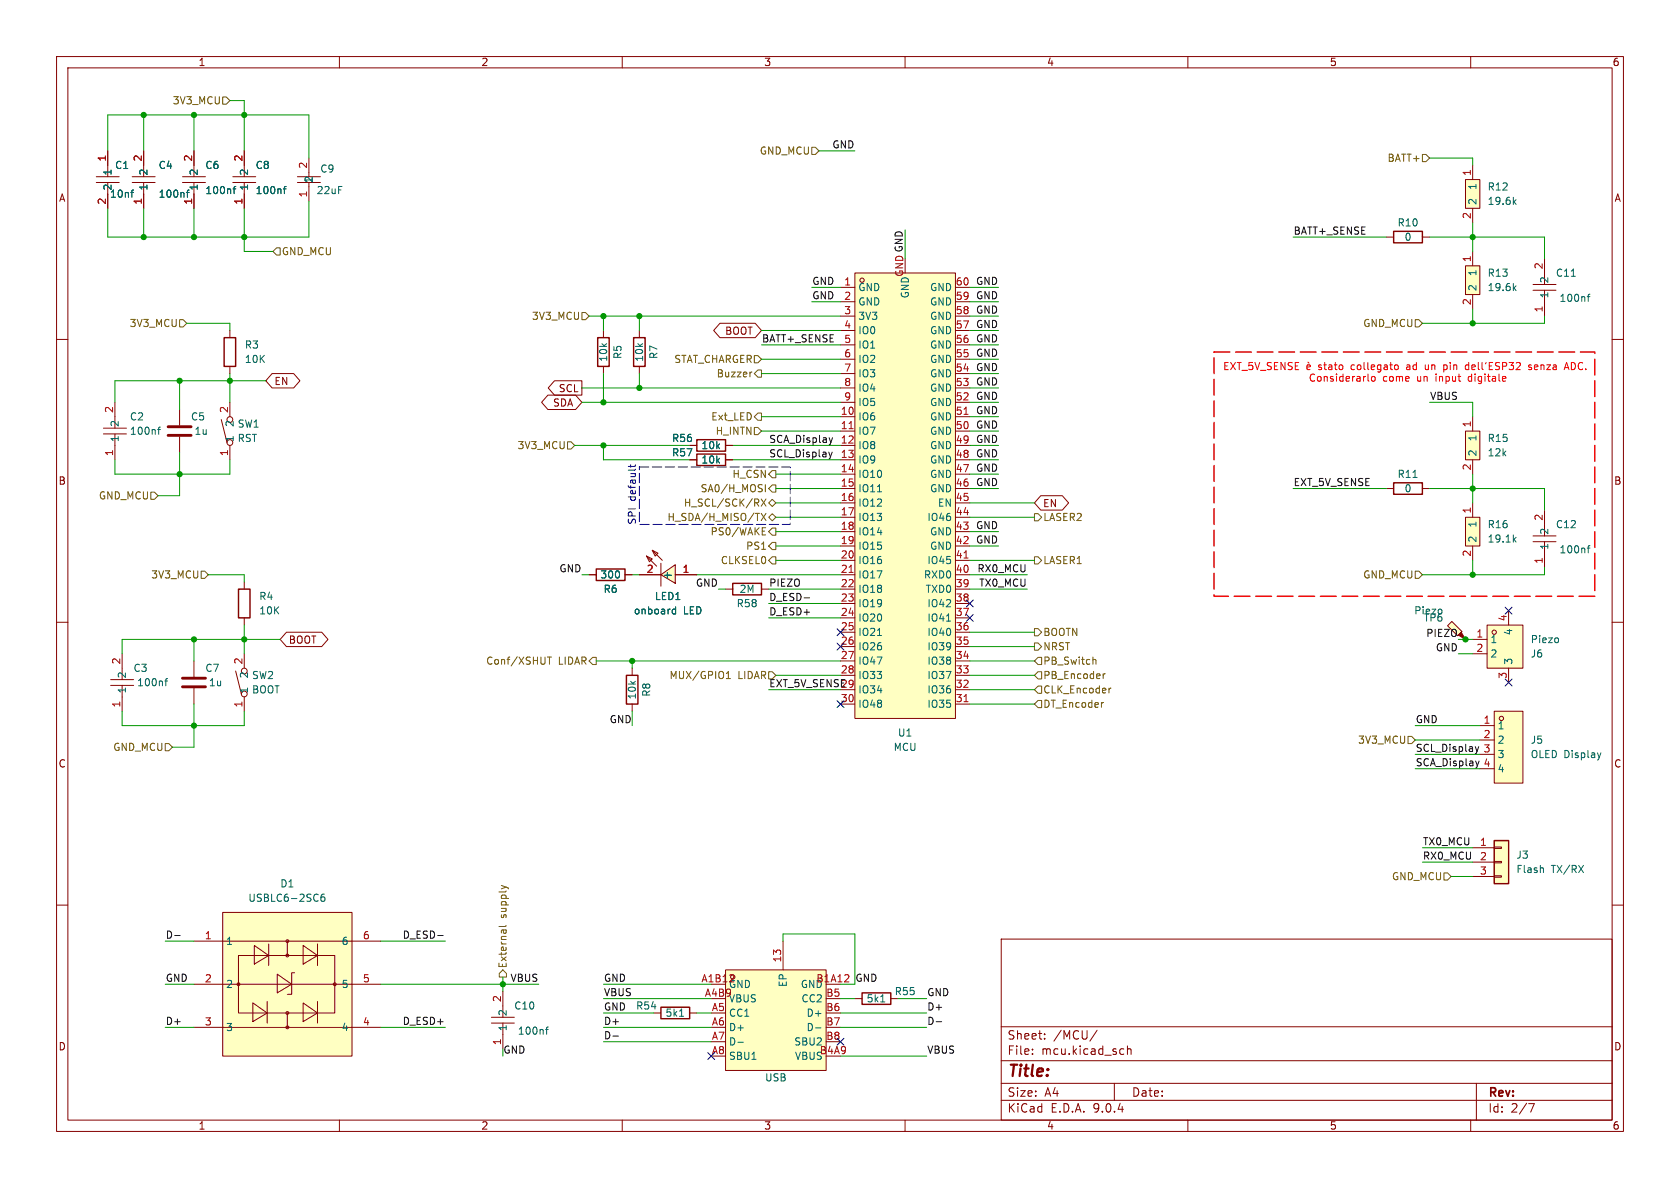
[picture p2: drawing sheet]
<svg xmlns="http://www.w3.org/2000/svg" width="297mm" height="210mm" viewBox="0 0 297 210" stroke-linecap="round" stroke-linejoin="round" font-family="sans-serif">
<g fill="none" stroke="#840000" stroke-width=".18">
<path d="M10 10h277v190h-277zM12 12h273v186h-273zM60 10v2M110 10v2M160 10v2M210 10v2M260 10v2M32.3 32.3h4M32.3 31.2h4M34.3 26.7v4.5M34.3 32.3v4.5M271 51.3h4.1"/>
<path d="M271 50.3h4.1M273 45.7v4.6M273 51.3v4.6M10 60h2M285 60h2M10 110h2M285 110h2M10 160h2M177 166h108v32h-108zM285 160h2M60 198v2M110 198v2"/>
<path d="M160 198v2M177 194.5h108M177 191.5h108M177 187.5h108M177 181.5h108M182.5 186.3v.1M182.5 185.5v.1M184.7 183.6v.1M184.7 182.8v.1M194 182.1l-1.3 2M197 191.5v3M198.2 185.4l.5 .1"/>
<path d="M198.7 186.3l-.5 .1M199.3 185.5l.2-.1 .4 .1 .1 .9M199.3 184.9v1.5M210 198v2M260 198v2M261 191.5v6.5M270.2 195.1h1l-.6 1.5"/>
</g>
<path d="M41.2 33.4h.5M41.7 33l-.3 .1v1.1M277.8 48.8h.7M280.6 52.4h.5M281.1 52l-.3 .2v1.1" fill="none" stroke="#006464" stroke-width=".18"/>
<path d="M255.9 110.6l.8-.7 1.7 1.7-.7 .8z" fill="#ffffc2"/>
<path d="M258.3 111.8l.8 1.2-1.3-.7z" fill="#840000" stroke="#840000" stroke-width=".18"/>
<path d="M104.1 101.6h1.3M110.5 101.6h1.3M111.8 118.1v1.3M255.9 110.6l.8-.7 1.7 1.7-.7 .8zM259.1 113h.1M111.8 124.5v1.2" fill="none" stroke="#840000" stroke-width=".18"/>
<path d="M254.9 107.8v.5" fill="none" stroke="#006464" stroke-width=".18"/>
<path d="M105.4 100.6h5.1v2h-5.1zM110.7 119.4h2.1v5.1h-2.1z" fill="none" stroke="#840000" stroke-width=".25"/>
<path d="M259.1 91.4h2.5v5.1h-2.5z" fill="#ffffc2"/>
<path d="M259.1 91.4h2.5v5.1h-2.5zM260.3 88.9v2.5M260.3 96.5v2.6" fill="none" stroke="#840000" stroke-width=".18"/>
<path d="M267.7 95.3l.3 .5M268 95l-.5 .5" fill="none" stroke="#006464" stroke-width=".18"/>
<path d="M259.1 76.2h2.5v5.1h-2.5z" fill="#ffffc2"/>
<g fill="none" stroke="#840000" stroke-width=".18">
<path d="M17 31.2h4.1M17 32.3h4.1M19 26.7v4.5M19 32.3v4.5M31.7 72.4v2.8M31.7 77.2v2.8M39.1 74.2l1 4M40.6 71.1v2.6M40.6 78.7v2.6M259.1 76.2h2.5v5.1h-2.5zM260.3 73.7v2.5M245.1 86.4h1.3"/>
<path d="M251.5 86.4h1.2M260.3 81.3v2.5M271 95.8h4.1M271 94.7h4.1M273 90.2v4.5M273 95.8v4.5"/>
<circle cx="40.6" cy="74.2" r=".51"/>
<circle cx="40.6" cy="78.2" r=".51"/>
</g>
<path d="M246.4 85.3h5.1v2.1h-5.1z" fill="none" stroke="#840000" stroke-width=".25"/>
<path d="M23.1 34h.5M23.6 33.6l-.2 .1M249.8 84.4h.7M280.6 96.9h.5M281.1 96.5l-.3 .1v1.1" fill="none" stroke="#006464" stroke-width=".18"/>
<path d="M29.7 75.4h4.1M29.7 77h4.1" fill="none" stroke="#840000" stroke-width=".51"/>
<path d="M259.1 31.8h2.5v5h-2.5z" fill="#ffffc2"/>
<g fill="none" stroke="#840000" stroke-width=".18">
<path d="M259.1 31.8h2.5v5h-2.5zM260.3 29.2v2.6M260.3 36.8v2.6M41.7 118.6l1 4.1M43.2 115.6v2.5M43.2 123.2v2.5"/>
<circle cx="43.2" cy="118.6" r=".51"/>
<circle cx="43.2" cy="122.7" r=".51"/>
</g>
<path d="M267.7 35.7l.3 .4M268 35.3l-.5 .5" fill="none" stroke="#006464" stroke-width=".18"/>
<path d="M264.2 148.6h2.5v7.6h-2.5z" fill="#ffffc2"/>
<path d="M264.2 148.6h2.5v7.6h-2.5z" fill="none" stroke="#840000" stroke-width=".25"/>
<path d="M21.6 115.6v4.5M19.6 121.2h4M19.6 120.1h4M21.6 121.2v4.5M260.3 149.9h3.9M260.3 152.4h3.9M260.3 154.9h3.9M264.2 149.7h1.2v.3h-1.2zM264.2 152.3h1.2v.2h-1.2zM264.2 154.8h1.2v.3h-1.2z" fill="none" stroke="#840000" stroke-width=".18"/>
<path d="M29.6 120l-.3 .1v1.1M29.1 120.4h.5M272.8 153.5l.1 .7" fill="none" stroke="#006464" stroke-width=".18"/>
<path d="M259.1 47h2.5v5.1h-2.5z" fill="#ffffc2"/>
<path d="M259.1 47h2.5v5.1h-2.5zM260.3 44.5v2.5M260.3 52.1v2.5" fill="none" stroke="#840000" stroke-width=".18"/>
<path d="M267.7 50.9l.3 .5M268 50.5l-.5 .5" fill="none" stroke="#006464" stroke-width=".18"/>
<path d="M264.2 125.7h5v12.7h-5z" fill="#ffffc2"/>
<g fill="none" stroke="#840000" stroke-width=".18">
<path d="M23.4 32.3h4M23.4 31.2h4M25.4 26.7v4.5M25.4 32.3v4.5M106.7 58.4v1.3M106.7 64.8v1.2M261.6 128.3h2.6M261.6 130.8h2.6M261.6 133.4h2.6M261.6 135.9h2.6M264.2 125.7h5v12.7h-5zM86.9 179.8h4"/>
<path d="M88.9 175.3v4.5M86.9 180.9h4M88.9 180.9v4.5"/>
<circle cx="265.4" cy="127" r=".38"/>
</g>
<path d="M32.9 34h.5M33.3 33.6l-.2 .2v1.1M283 133.1l-.3 .8M96.4 182h.5M96.9 181.6l-.3 .1v1.1" fill="none" stroke="#006464" stroke-width=".18"/>
<path d="M105.7 59.7h2v5.1h-2z" fill="none" stroke="#840000" stroke-width=".25"/>
<g fill="#ffffc2">
<path d="M114.3 98.3l1 .5-.5 .5z"/>
<path d="M115.3 97.3l1 .5-.5 .5z"/>
<path d="M116.8 101.6l2.6-1.8v3.3z"/>
</g>
<g fill="none" stroke="#840000" stroke-width=".18">
<path d="M41.1 32.3h4.1M41.1 31.2h4.1M43.2 26.7v4.5M43.2 32.3v4.5M114.3 98.3l1 .5-.5 .5zM114.3 98.3l1.8 1.8M115.3 97.3l1 .5-.5 .5zM115.3 97.3l1.8 1.8M116.8 99.6v4M113 101.6h3.8M116.8 101.6l2.6-1.8v3.3zM119.4 101.6h3.8"/>
<path d="M128.3 104.1h1.2M134.6 104.1h1.3"/>
</g>
<path d="M50.1 33.4h.5M50.6 33l-.3 .1v1.1M117.8 101.7h.9M119 108.5h.4M119 107.7h.4M119.4 107.3v1.2" fill="none" stroke="#006464" stroke-width=".18"/>
<path d="M129.5 103.1h5.1v2.1h-5.1z" fill="none" stroke="#840000" stroke-width=".25"/>
<g fill="#ffffc2">
<path d="M39.4 161.3h22.8v25.4h-22.8z"/>
<path d="M42.2 168.9h17v10.2h-17z"/>
<path d="M44.7 177.3l2.5 1.8-2.5 1.5z"/>
<path d="M45 167.1l2.5 1.8-2.5 1.5z"/>
<path d="M49 172.2l2.6 1.8-2.6 1.5z"/>
<path d="M53.6 167.1l2.5 1.8-2.5 1.5z"/>
<path d="M53.6 177.3l2.5 1.8-2.5 1.5z"/>
</g>
<g fill="none" stroke="#840000" stroke-width=".18">
<path d="M52.6 32.3h4M52.6 31.2h4M54.6 27.9v3.3M54.6 32.3v3.3M245.1 41.9h1.3M251.5 41.9h1.2M121.9 78.7h1.3M128.3 78.7h1.2M34.3 116.8v2.8M34.3 121.7v2.8M34.3 166.4h33M34.3 174h33"/>
<path d="M39.4 161.3h22.8v25.4h-22.8zM42.2 168.9h17v10.2h-17zM44.7 177.3l2.5 1.8-2.5 1.5zM45 167.1l2.5 1.8-2.5 1.5zM47.2 177v3.9M47.5 166.9v3.8M49 172.2l2.6 1.8-2.6 1.5zM50.8 166.4v2.5M50.8 179.1v2.5M52.1 172h-.5v3.8h-.8M53.6 167.1l2.5 1.8-2.5 1.5zM53.6 177.3l2.5 1.8-2.5 1.5z"/>
<path d="M56.1 166.9v3.8M56.1 177v3.9M115.6 179.1h1.2M121.9 179.1h1.3M151.1 176.5h1.3M157.5 176.5h1.2M34.3 181.6h33"/>
<circle cx="42.2" cy="174" r=".25"/>
<circle cx="50.8" cy="168.9" r=".25"/>
<circle cx="50.8" cy="179.1" r=".25"/>
<circle cx="50.8" cy="166.4" r=".25"/>
<circle cx="59.2" cy="174" r=".25"/>
<circle cx="50.8" cy="181.6" r=".25"/>
</g>
<path d="M57.3 158.1h-.3a.86 .86 0 0 0 0 1.2l.4-.1 .1-.4-.3-.3h-.2l-.3 .3M120.1 179.6h.8M155.7 177.1h.7" fill="none" stroke="#006464" stroke-width=".18"/>
<path d="M32.3 119.9h4M32.3 121.4h4" fill="none" stroke="#840000" stroke-width=".51"/>
<path d="M246.4 40.9h5.1v2h-5.1zM123.2 77.7h5.1v2.1h-5.1zM116.8 178.1h5.1v2h-5.1zM152.4 175.5h5.1v2h-5.1z" fill="none" stroke="#840000" stroke-width=".25"/>
<path d="M128.3 171.5h17.7v17.7h-17.7z" fill="#ffffc2"/>
<g fill="none" stroke="#840000" stroke-width=".18">
<path d="M40.6 58.4v1.3M18.3 76.7h4.1M18.3 75.7h4.1M20.3 71.1v4.6M20.3 76.7v4.6M40.6 64.8v1.2M121.9 81.3h1.3M128.3 81.3h1.2M43.2 102.9v1.2M43.2 109.2v1.3M128.3 171.5h17.7v17.7h-17.7zM138.4 166.4v5.1"/>
<circle cx="129.5" cy="172.7" r=".38"/>
</g>
<path d="M129.7 172.4v.4M149.3 173.6h.8M150 172.4v.4" fill="none" stroke="#a90000" stroke-width=".18"/>
<path d="M27.9 75.9h.5M28.4 75.5l-.3 .2v1.1M130.5 184.2h.9M144.2 181.7h.9" fill="none" stroke="#006464" stroke-width=".18"/>
<path d="M39.6 59.7h2.1v5.1h-2.1zM123.2 80.3h5.1v2h-5.1zM42.2 104.1h2v5.1h-2z" fill="none" stroke="#840000" stroke-width=".25"/>
<path d="M151.1 48.3h17.8v78.7h-17.8z" fill="#ffffc2"/>
<g fill="none" stroke="#840000" stroke-width=".18">
<path d="M113 58.4v1.3M148.6 50.8h2.5M148.6 53.3h2.5M148.6 55.9h2.5M148.6 58.4h2.5M151.1 48.3h17.8v78.7h-17.8zM168.9 50.8h2.5M168.9 53.3h2.5M168.9 55.9h2.5M168.9 58.4h2.5M113 64.8v1.2M148.6 61h2.5"/>
<path d="M148.6 63.5h2.5M148.6 66h2.5M148.6 68.6h2.5M148.6 71.1h2.5M148.6 73.7h2.5M148.6 76.2h2.5M148.6 78.7h2.5M168.9 61h2.5M168.9 63.5h2.5M168.9 66h2.5M168.9 68.6h2.5M168.9 71.1h2.5"/>
<path d="M168.9 73.7h2.5M168.9 76.2h2.5M168.9 78.7h2.5M148.6 81.3h2.5M148.6 83.8h2.5M148.6 86.4h2.5M148.6 88.9h2.5M148.6 91.4h2.5M148.6 94h2.5M148.6 96.5h2.5M148.6 99.1h2.5M168.9 81.3h2.5"/>
<path d="M168.9 83.8h2.5M168.9 86.4h2.5M168.9 88.9h2.5M168.9 91.4h2.5M168.9 94h2.5M168.9 96.5h2.5M168.9 99.1h2.5M148.6 101.6h2.5M148.6 104.1h2.5M148.6 106.7h2.5M148.6 109.2h2.5M148.6 111.8h2.5"/>
<path d="M148.6 114.3h2.5M148.6 116.8h2.5M148.6 119.4h2.5M168.9 101.6h2.5M168.9 104.1h2.5M168.9 106.7h2.5M168.9 109.2h2.5M168.9 111.8h2.5M168.9 114.3h2.5M168.9 116.8h2.5M168.9 119.4h2.5M148.6 121.9h2.5"/>
<path d="M148.6 124.5h2.5M168.9 121.9h2.5M168.9 124.5h2.5"/>
<circle cx="152.4" cy="49.5" r=".38"/>
</g>
<path d="M150.1 75.8h.7M170.4 73.2h.7M170.4 98.6h.7M150.1 101.2h.7M170.4 124h.7" fill="none" stroke="#a90000" stroke-width=".18"/>
<path d="M155.1 86.9h.8M155.1 112.3h.8M167.3 109.8h.8" fill="none" stroke="#006464" stroke-width=".18"/>
<path d="M112 59.7h2v5.1h-2z" fill="none" stroke="#840000" stroke-width=".25"/>
<path d="M262.9 110.5h6.3v7.6h-6.3z" fill="#ffffc2"/>
<g fill="none" stroke="#840000" stroke-width=".18">
<path d="M19 26.7v2.5M19 34.3v2.5M25.4 26.7v2.5M25.4 34.3v2.5M34.3 26.7v2.5M34.3 34.3v2.5M43.2 26.7v2.5M43.2 34.3v2.5M127.3 57.1h6.2l1.1 1.3-1.1 1.3h-6.2l-1.1-1.3zM48.1 66h3.8l1.1 1.3-1.1 1.3h-3.8l-1.1-1.3zM96.9 69.8h4.9l1.1 1.3-1.1 1.3h-4.9l-1.2-1.3zM98 67.3h4.9v2.6h-4.9l-1.1-1.3z"/>
<path d="M121.9 78.7h1.3M128.3 78.7h1.2M121.9 81.3h1.3M128.3 81.3h1.2M184 87.6h3.8l1.1 1.3-1.1 1.3h-3.8l-1.1-1.3zM50.6 111.8h6.3l1.1 1.2-1.1 1.3h-6.3l-1.1-1.3zM104.1 101.6h1.3M110.5 101.6h1.3M113 101.6h3.8M119.4 101.6h3.8M260.3 113h2.6M260.3 115.6h2.6"/>
<path d="M262.9 110.5h6.3v7.6h-6.3zM266.7 108v2.5M266.7 118.1v2.6"/>
<circle cx="264.2" cy="111.8" r=".38"/>
</g>
<g fill="none" stroke="#006464" stroke-width=".18">
<path d="M23.1 34h.5M23.6 33.6l-.2 .1M32.9 34h.5M33.3 33.6l-.2 .2v1.1M41.2 33.4h.5M41.7 33l-.3 .1v1.1M50.1 33.4h.5M50.6 33l-.3 .1v1.1M117.8 101.7h.9M119 108.5h.4M119 107.7h.4M119.4 107.3v1.2"/>
<path d="M275.5 112.9v.6"/>
</g>
<g fill="none" stroke="#725600" stroke-width=".18">
<path d="M39.4 17.1h.6l.6 .7-.6 .6h-.6zM143.5 26h.6l.7 .7-.7 .6h-.6zM251.5 27.3h.6l.6 .6-.6 .7h-.6zM31.7 56.5h.7l.6 .7-.6 .6h-.7zM48.9 43.8h.6v1.3h-.6l-.6-.6zM102.9 55.2h.6l.6 .7-.6 .6h-.6zM250.2 56.5h.6l.7 .7-.7 .6h-.6zM100.3 78.1h.7l.6 .6-.6 .7h-.7zM132.9 65.8h-.2M133.3 75.6h.7l.6 .6-.6 .6h-.7zM133.3 62.9h.7l.6 .6-.6 .6h-.7zM134 73h.6v1.3h-.6l-.7-.6z"/>
<path d="M134 65.4h.6v1.3h-.6l-.7-.7zM26.7 87h.6l.6 .6-.6 .7h-.6zM134.6 88.2l.8 1.3M134.6 90.7l.8 1.3M134.8 93.9h.4M134.8 94.6h.6M134.8 93.3h.6M135.3 85.7v1.2M135.4 88.2l-.8 1.3M135.4 90.7l-.8 1.3M135.9 91.4l.6-.6 .7 .6-.7 .7zM136.5 88.3l.7 .6-.7 .6-.6-.6z"/>
<path d="M136.5 83.2h.7v1.3h-.7l-.6-.7zM136.5 85.7h.7v1.3h-.7l-.6-.6zM136.5 93.3h.7v1.3h-.7l-.6-.6zM136.5 98.4h.7v1.3h-.7l-.6-.6zM136.5 95.9h.7v1.3h-.7l-.6-.7zM182.9 98.4h.6l.6 .7-.6 .6h-.6zM182.9 90.8h.6l.6 .6-.6 .7h-.6zM35.6 101h.6l.6 .6-.6 .6h-.6zM96.8 116.1h.7M97.1 116.1v1.3M104.8 116.2h.6v1.3h-.6l-.7-.7zM128.4 120h.7"/>
<path d="M128.4 119.1l.4-.4v1.3M135.9 118.7h.6l.7 .7-.7 .6h-.6zM182.9 113.7h.6l.6 .6-.6 .6h-.6zM182.9 111.1h.6l.6 .7-.6 .6h-.6zM183.5 116.2h.6v1.3h-.6l-.6-.7zM183.5 118.7h.6v1.3h-.6l-.6-.6zM193.4 116.6l.4 .2v.6M195 119.1v.9M195.4 119.1l-.4 .3M250.2 101h.6l.7 .6-.7 .6h-.6zM29.2 131.4h.6l.7 .7-.7 .6h-.6zM183.5 123.8h.6v1.3h-.6l-.6-.6z"/>
<path d="M183.5 121.3h.6v1.3h-.6l-.6-.7zM195.1 124.2l-.3 .1M196.1 121.7v.8M196.4 121.7l-.3 .2M248.9 130.2h.7l.6 .6-.6 .6h-.7zM88.6 156.5l.9 .3M255.3 154.3h.6l.6 .6-.6 .7h-.6zM88.9 171.5l.6 .6v.6h-1.2v-.6zM89.5 163.6l-.2 .2h-1.1"/>
</g>
<g fill="none" stroke="#0f0f0f" stroke-width=".18">
<path d="M146.5 79.9l.3 .9M147.1 79.9l-.3 .9M147.2 77.4l-.3 .8M146.8 80.8l-.1 .3M142.2 105.7h.9M260.8 132l.3 .8M261.1 132.8l-.1 .3M261.4 132l-.3 .8M261.5 134.5l-.3 .9M30.9 165.4h1M77.4 165.4h.9M108.4 183.2h.9"/>
<path d="M165.5 180.6h1"/>
</g>
<g fill="none" stroke="#009600" stroke-width=".18">
<path d="M40.6 17.8h2.6v8.9M19 26.7v-6.4h35.6v7.6M25.4 20.3v6.4M25.4 36.8v5.1M34.3 20.3v6.4M34.3 36.8v5.1M43.2 36.8v7.7h5.1M54.6 35.6v6.3h-35.6v-5.1M144.8 26.7h6.3M252.7 27.9h7.6v1.3M260.3 39.4v5.1M33 57.2h7.6v1.2"/>
<path d="M104.1 55.9h44.5M106.7 55.9v2.5M113 55.9v2.5M134.6 58.4h14M143.5 53.3h5.1M143.5 50.8h5.1M160 40.6v5.1M171.4 55.9h5.1M171.4 58.4h5.1M171.4 53.3h5.1M171.4 50.8h5.1M228.6 41.9h16.5"/>
<path d="M252.7 41.9h20.3v3.8M260.3 54.6v2.6M273 55.9v1.3h-21.5M31.7 67.3v5.1M40.6 66v5.1M47 67.3h-26.7v3.8M101.6 78.7h20.3M102.9 71.1h45.7M102.9 68.6h45.7M106.7 78.7v2.6h15.2M106.7 66v5.1M113 66v2.6"/>
<path d="M129.5 78.7h19.1M134.6 76.2h14M134.6 66h14M134.6 73.7h14M134.6 61h14M134.6 63.5h14M171.4 78.7h5.1M171.4 76.2h5.1M171.4 71.1h5.1M171.4 68.6h5.1M171.4 66h5.1M171.4 73.7h5.1"/>
<path d="M171.4 61h5.1M171.4 63.5h5.1M252.7 71.1h7.6v2.6M20.3 81.3v2.5h20.3v-2.5M31.7 80v7.6h-3.8M129.5 81.3h19.1M137.2 86.4h11.4M137.2 88.9h11.4M137.2 91.4h11.4M137.2 83.8h11.4M137.2 96.5h11.4M137.2 94h11.4"/>
<path d="M137.2 99.1h11.4M171.4 81.3h5.1M171.4 86.4h5.1M171.4 88.9h11.5M171.4 91.4h11.5M171.4 83.8h5.1M171.4 96.5h5.1M171.4 94h5.1M171.4 99.1h11.5M228.6 86.4h16.5M252.7 86.4h20.3v3.8M260.3 83.8v5.1"/>
<path d="M260.3 99.1v2.5M34.3 113v3.8M36.8 101.6h6.4v1.3M43.2 110.5v5.1M49.5 113h-27.9v2.6M102.9 101.6h1.2M105.4 116.8h43.2M111.8 101.6h1.2M111.8 116.8v1.3M123.2 101.6h25.4M127 104.1h1.3M135.9 104.1h12.7"/>
<path d="M135.9 106.7h12.7M135.9 109.2h12.7M137.2 119.4h11.4M171.4 104.1h10.2M171.4 119.4h11.5M171.4 114.3h11.5M171.4 111.8h11.5M171.4 116.8h11.5M171.4 101.6h10.2M257.8 115.6h2.5M257.8 113h2.5M273 100.3v1.3h-21.5"/>
<path d="M21.6 125.7v2.6h21.6v-2.6M34.3 124.5v7.6h-3.8M111.8 125.7v2.6M135.9 121.9h12.7M171.4 121.9h11.5M171.4 124.5h11.5M250.2 128.3h11.4M250.2 130.8h11.4M250.2 133.4h11.4M250.2 135.9h11.4M251.5 149.9h8.8M251.5 152.4h8.8"/>
<path d="M256.5 154.9h3.8M29.2 174h5.1M29.2 166.4h5.1M67.3 174h27.9M67.3 166.4h11.4M88.9 172.7v2.6M106.7 174h19M106.7 179.1h8.9M106.7 176.5h19M123.2 179.1h2.5M138.4 166.4v-1.3h12.7v8.9h-2.5M148.6 179.1h15.2"/>
<path d="M148.6 176.5h2.5M158.7 176.5h5.1M29.2 181.6h5.1M67.3 181.6h11.4M106.7 181.6h19M106.7 184.2h19M148.6 181.6h15.2M148.6 186.7h15.2"/>
</g>
<g fill="none" stroke="#000084" stroke-width=".18">
<path d="M148 111.2l1.2 1.2M148 113.7l1.2 1.2M149.2 111.2l-1.2 1.2M149.2 113.7l-1.2 1.2M170.8 108.6l1.3 1.2M170.8 106.1l1.3 1.2M172.1 108.6l-1.3 1.2M172.1 106.1l-1.3 1.2M266.1 107.3l1.2 1.3M267.3 107.3l-1.2 1.3M148 123.9l1.2 1.2M149.2 123.9l-1.2 1.2"/>
<path d="M266.1 120l1.2 1.3M267.3 120l-1.2 1.3M125.1 186.1l1.2 1.2M126.3 186.1l-1.2 1.2M148 183.5l1.2 1.3M149.2 183.5l-1.2 1.3"/>
</g>
<path d="M113 82.6h26.7v10.1h-26.7z" fill="none" stroke="#0007ff" stroke-width=".18" stroke-dasharray="1.7 .6"/>
<path d="M214.6 62.2h67.3v43.2h-67.3z" fill="none" stroke="#f00" stroke-width=".25" stroke-dasharray="2.8 1"/>
<g fill="none" stroke="#f00" stroke-width=".18">
<path d="M216.5 64.7h.5M217.1 64.1h-.6v1.2h.6M217.6 64.1l.8 1.2M218.4 64.1l-.8 1.2M218.7 64.1h.7M219.1 64.1v1.2M219.6 65.5h.9M221.4 64.1h-.6v.6l.2-.1h.4l.1 .2-.1 .4-.1 .1-.5-.1M221.9 64.1l.4 1.2 .4-1.2M222.8 65.5h1M224.8 64.1h-.5l-.2 .1v.4l.5 .2 .2 .3-.3 .2h-.5M225.3 64.7h.4"/>
<path d="M225.9 64.1h-.6v1.2h.6M227.2 64.1v1.2l-.7-1.2v1.2M228.4 64.1h-.4l-.2 .1v.4l.5 .2 .1 .3-.2 .2h-.5M229 64.7h.4M229.6 64.1h-.6v1.2h.6M231 64.9l.7-.1-.1-.2-.4-.1-.2 .2 .1 .6h.5M231.2 64l.2 .2M241.8 67.2l.2 .2M242.6 66.6l-.2 .5 .3 .3 .3-.1 .1-.2-.1-.5M246.7 64.6l.3-.1 .2 .2-.1 .5-.1 .1h-.3M252 64.5v.7l.2 .1M255.2 65.3h.4"/>
<path d="M255.2 64.5v1.3M255.6 64.5l-.4 .1M259.7 64.6l-.4-.1-.3 .2 .2 .6h.5M266.2 66.6v.2l-.6 .2M270.7 64.6l-.3-.1-.2 .2 .1 .2 .4 .1v.3h-.5M276.5 65.3l.4-1.2 .5 1.2M276.6 65h.7"/>
</g>
<path d="M111.5 82.1v.5M112.3 82.1l-.1 .4h-1.1" fill="none" stroke="#0000c2" stroke-width=".18"/>
<g fill="#009600" stroke="#009600" stroke-width=".18">
<circle cx="260.3" cy="41.9" r=".46"/>
<circle cx="260.3" cy="57.2" r=".46"/>
<circle cx="111.8" cy="116.8" r=".46"/>
<circle cx="106.7" cy="78.7" r=".46"/>
<circle cx="260.3" cy="86.4" r=".46"/>
<circle cx="260.3" cy="101.6" r=".46"/>
<circle cx="259.1" cy="113" r=".46"/>
<circle cx="113" cy="68.6" r=".46"/>
<circle cx="106.7" cy="71.1" r=".46"/>
<circle cx="113" cy="55.9" r=".46"/>
<circle cx="106.7" cy="55.9" r=".46"/>
<circle cx="34.3" cy="41.9" r=".46"/>
<circle cx="25.4" cy="20.3" r=".46"/>
<circle cx="25.4" cy="41.9" r=".46"/>
<circle cx="43.2" cy="41.9" r=".46"/>
<circle cx="34.3" cy="20.3" r=".46"/>
<circle cx="43.2" cy="20.3" r=".46"/>
<circle cx="34.3" cy="128.3" r=".46"/>
<circle cx="88.9" cy="174" r=".46"/>
<circle cx="34.3" cy="113" r=".46"/>
<circle cx="31.7" cy="67.3" r=".46"/>
<circle cx="40.6" cy="67.3" r=".46"/>
<circle cx="43.2" cy="113" r=".46"/>
<circle cx="31.7" cy="83.8" r=".46"/>
</g>
<text font-size="2.8" fill="#840000" x="178" y="190.9">Title:</text>
<g font-size="2.1" fill="#840000">
<text x="178" y="184">Sheet:</text>
<text x="186.2" y="184">/MCU/</text>
<text x="178" y="186.7">File:</text>
<text x="184.1" y="186.7">mcu.kicad_sch</text>
<text x="178" y="196.9">KiCad</text>
<text x="178" y="194.1">Size:</text>
<text x="184.7" y="194.1">A4</text>
<text x="185.7" y="196.9">E.D.A.</text>
<text x="193.3" y="196.9">9.0.4</text>
<text x="200" y="194.1">Date:</text>
<text x="263" y="194.3">Rev:</text>
<text x="263" y="196.9">Id:</text>
<text x="267.1" y="196.9">2/7</text>
</g>
<g font-size="1.8" fill="#840000">
<text x="35" y="11.9">1</text>
<text x="85" y="11.9">2</text>
<text x="135" y="11.9">3</text>
<text x="185" y="11.9">4</text>
<text x="235" y="11.9">5</text>
<text x="285" y="11.9">6</text>
<text x="10.3" y="35.9">A</text>
<text x="285.3" y="35.9">A</text>
<text x="128.1" y="59.4">BOOT</text>
<text x="48.4" y="68.3">EN</text>
<text x="98.7" y="69.5">SCL</text>
<text x="97.7" y="72.1">SDA</text>
<text x="10.3" y="85.9">B</text>
<text x="184.3" y="89.9">EN</text>
<text x="285.3" y="85.9">B</text>
<text x="51" y="114">BOOT</text>
<text x="10.3" y="135.9">C</text>
<text x="285.3" y="135.9">C</text>
<text x="10.3" y="185.9">D</text>
<text x="285.3" y="185.9">D</text>
<text x="35" y="199.9">1</text>
<text x="85" y="199.9">2</text>
<text x="135" y="199.9">3</text>
<text x="185" y="199.9">4</text>
<text x="235" y="199.9">5</text>
<text x="285" y="199.9">6</text>
</g>
<g font-size="1.8" fill="#725600">
<text x="30.4" y="18.7">3V3_MCU</text>
<text x="134.2" y="27.5">GND_MCU</text>
<text x="245.2" y="28.8">BATT+</text>
<text x="49.7" y="45.3">GND_MCU</text>
<text x="22.8" y="58">3V3_MCU</text>
<text x="93.9" y="56.8">3V3_MCU</text>
<text x="240.9" y="58">GND_MCU</text>
<text x="119.1" y="64.4">STAT_CHARGER</text>
<text x="126.6" y="66.9">Buzzer</text>
<text x="125.6" y="74.5">Ext_LED</text>
<text x="126.4" y="77.1">H_INTN</text>
<text x="91.4" y="79.6">3V3_MCU</text>
<text x="17.4" y="88.5">GND_MCU</text>
<text x="120.8" y="89.8">H_SCL/SCK/RX</text>
<text x="123.8" y="87.2">SA0/H_MOSI</text>
<text x="129.4" y="84.7">H_CSN</text>
<text x="117.9" y="92.3">H_SDA/H_MISO/TX</text>
<text x="125.5" y="94.8">PS0/WAKE</text>
<text x="184.3" y="92.3">LASER2</text>
<text x="127.3" y="99.9">CLKSEL0</text>
<text x="131.8" y="97.4">PS1</text>
<text x="184.3" y="99.9">LASER1</text>
<text x="26.6" y="102.5">3V3_MCU</text>
<text x="240.9" y="102.5">GND_MCU</text>
<text x="184.3" y="112.6">BOOTN</text>
<text x="85.8" y="117.7">Conf/XSHUT</text>
<text x="98.7" y="117.7">LIDAR</text>
<text x="184.3" y="115.2">NRST</text>
<text x="184.3" y="117.7">PB_Switch</text>
<text x="118.3" y="120.2">MUX/GPIO1</text>
<text x="130.4" y="120.2">LIDAR</text>
<text x="184.3" y="125.3">DT_Encoder</text>
<text x="184.3" y="122.8">CLK_Encoder</text>
<text x="184.3" y="120.2">PB_Encoder</text>
<text x="240" y="131.7">3V3_MCU</text>
<text x="19.9" y="133">GND_MCU</text>
<text x="246" y="155.8">GND_MCU</text>
<text x="89.8" y="162.3" transform="rotate(-90 89.8 162.3)">supply</text>
<text x="89.8" y="171.3" transform="rotate(-90 89.8 171.3)">External</text>
</g>
<g font-size="1.8" fill="#a90000">
<text x="18.8" y="28.6" transform="rotate(-90 18.8 28.6)">1</text>
<text x="25.1" y="28.6" transform="rotate(-90 25.1 28.6)">2</text>
<text x="34" y="28.6" transform="rotate(-90 34 28.6)">2</text>
<text x="42.9" y="28.6" transform="rotate(-90 42.9 28.6)">2</text>
<text x="54.4" y="29.9" transform="rotate(-90 54.4 29.9)">2</text>
<text x="54.4" y="35" transform="rotate(-90 54.4 35)">1</text>
<text x="260.1" y="31.2" transform="rotate(-90 260.1 31.2)">1</text>
<text x="18.8" y="36.3" transform="rotate(-90 18.8 36.3)">2</text>
<text x="25.1" y="36.3" transform="rotate(-90 25.1 36.3)">1</text>
<text x="34" y="36.3" transform="rotate(-90 34 36.3)">1</text>
<text x="42.9" y="36.3" transform="rotate(-90 42.9 36.3)">1</text>
<text x="260.1" y="38.8" transform="rotate(-90 260.1 38.8)">2</text>
<text x="260.1" y="46.4" transform="rotate(-90 260.1 46.4)">1</text>
<text x="272.8" y="47.7" transform="rotate(-90 272.8 47.7)">2</text>
<text x="149.2" y="50.5">1</text>
<text x="149.2" y="53.1">2</text>
<text x="160.9" y="52.8" transform="rotate(-90 160.9 52.8)">GND</text>
<text x="168.9" y="50.5">60</text>
<text x="168.9" y="53.1">59</text>
<text x="149.2" y="55.6">3</text>
<text x="149.2" y="58.2">4</text>
<text x="168.9" y="55.6">58</text>
<text x="168.9" y="58.2">57</text>
<text x="260.1" y="54" transform="rotate(-90 260.1 54)">2</text>
<text x="272.8" y="55.3" transform="rotate(-90 272.8 55.3)">1</text>
<text x="149.2" y="60.7">5</text>
<text x="149.2" y="63.2">6</text>
<text x="149.2" y="65.8">7</text>
<text x="168.9" y="60.7">56</text>
<text x="168.9" y="63.2">55</text>
<text x="168.9" y="65.8">54</text>
<text x="149.2" y="68.3">8</text>
<text x="149.2" y="70.9">9</text>
<text x="168.9" y="68.3">53</text>
<text x="168.9" y="70.9">52</text>
<text x="20.1" y="73.1" transform="rotate(-90 20.1 73.1)">2</text>
<text x="40.4" y="73.1" transform="rotate(-90 40.4 73.1)">2</text>
<text x="148.5" y="73.4">10</text>
<text x="148.5" y="75.9">11</text>
<text x="168.9" y="73.4">51</text>
<text x="168.9" y="75.9">50</text>
<text x="260.1" y="75.6" transform="rotate(-90 260.1 75.6)">1</text>
<text x="20.1" y="80.7" transform="rotate(-90 20.1 80.7)">1</text>
<text x="40.4" y="80.7" transform="rotate(-90 40.4 80.7)">1</text>
<text x="148.5" y="78.5">12</text>
<text x="148.5" y="81">13</text>
<text x="148.5" y="83.6">14</text>
<text x="168.9" y="78.5">49</text>
<text x="168.9" y="81">48</text>
<text x="168.9" y="83.6">47</text>
<text x="260.1" y="83.3" transform="rotate(-90 260.1 83.3)">2</text>
<text x="148.5" y="86.1">15</text>
<text x="148.5" y="88.6">16</text>
<text x="168.9" y="86.1">46</text>
<text x="168.9" y="88.6">45</text>
<text x="148.5" y="91.2">17</text>
<text x="148.5" y="93.7">18</text>
<text x="168.9" y="91.2">44</text>
<text x="168.9" y="93.7">43</text>
<text x="260.1" y="90.9" transform="rotate(-90 260.1 90.9)">1</text>
<text x="272.8" y="92.1" transform="rotate(-90 272.8 92.1)">2</text>
<text x="114.2" y="101.3">2</text>
<text x="120.6" y="101.3">1</text>
<text x="148.5" y="96.3">19</text>
<text x="148.5" y="98.8">20</text>
<text x="148.5" y="101.3">21</text>
<text x="168.9" y="96.3">42</text>
<text x="168.9" y="98.8">41</text>
<text x="168.9" y="101.3">40</text>
<text x="260.1" y="98.5" transform="rotate(-90 260.1 98.5)">2</text>
<text x="272.8" y="99.8" transform="rotate(-90 272.8 99.8)">1</text>
<text x="148.5" y="103.9">22</text>
<text x="148.5" y="106.4">23</text>
<text x="168.9" y="103.9">39</text>
<text x="168.9" y="106.4">38</text>
<text x="148.5" y="109">24</text>
<text x="148.5" y="111.5">25</text>
<text x="168.9" y="109">37</text>
<text x="168.9" y="111.5">36</text>
<text x="260.9" y="112.8">1</text>
<text x="266.4" y="109.9" transform="rotate(-90 266.4 109.9)">4</text>
<text x="21.3" y="117.5" transform="rotate(-90 21.3 117.5)">2</text>
<text x="42.9" y="117.5" transform="rotate(-90 42.9 117.5)">2</text>
<text x="148.5" y="114">26</text>
<text x="148.5" y="116.6">27</text>
<text x="148.5" y="119.1">28</text>
<text x="168.9" y="114">35</text>
<text x="168.9" y="116.6">34</text>
<text x="168.9" y="119.1">33</text>
<text x="260.9" y="115.3">2</text>
<text x="21.3" y="125.2" transform="rotate(-90 21.3 125.2)">1</text>
<text x="42.9" y="125.2" transform="rotate(-90 42.9 125.2)">1</text>
<text x="148.5" y="124.2">30</text>
<text x="168.9" y="121.7">32</text>
<text x="168.9" y="124.2">31</text>
<text x="266.4" y="120.1" transform="rotate(-90 266.4 120.1)">3</text>
<text x="262.2" y="128">1</text>
<text x="262.2" y="130.6">2</text>
<text x="262.2" y="133.1">3</text>
<text x="262.2" y="135.6">4</text>
<text x="261.5" y="149.6">1</text>
<text x="261.5" y="152.1">2</text>
<text x="261.5" y="154.7">3</text>
<text x="36.1" y="166.1">1</text>
<text x="64.1" y="166.1">6</text>
<text x="36.1" y="173.7">2</text>
<text x="64.1" y="173.7">5</text>
<text x="123.9" y="173.7">A1B12</text>
<text x="138.2" y="170.2" transform="rotate(-90 138.2 170.2)">13</text>
<text x="144.2" y="173.7">B1A12</text>
<text x="88.6" y="177.2" transform="rotate(-90 88.6 177.2)">2</text>
<text x="124.5" y="176.3">A4B9</text>
<text x="125.7" y="178.8">A5</text>
<text x="128.8" y="174.9">GND</text>
<text x="141.5" y="174.9">GND</text>
<text x="146" y="176.3">B5</text>
<text x="146" y="178.8">B6</text>
<text x="36.1" y="181.4">3</text>
<text x="64.1" y="181.4">4</text>
<text x="88.6" y="184.9" transform="rotate(-90 88.6 184.9)">1</text>
<text x="125.7" y="181.4">A6</text>
<text x="125.7" y="183.9">A7</text>
<text x="146" y="181.4">B7</text>
<text x="146" y="183.9">B8</text>
<text x="125.7" y="186.4">A8</text>
<text x="144.8" y="186.4">B4A9</text>
</g>
<g font-size="1.8" fill="#0f0f0f">
<text x="147.1" y="26.3">GND</text>
<text x="228.6" y="41.6">BATT+_SENSE</text>
<text x="143.5" y="50.5">GND</text>
<text x="143.5" y="53">GND</text>
<text x="159.8" y="49" transform="rotate(-90 159.8 49)">GND GND</text>
<text x="172.5" y="50.5">GND</text>
<text x="172.5" y="53">GND</text>
<text x="172.5" y="55.5">GND</text>
<text x="172.5" y="58.1">GND</text>
<text x="134.6" y="60.6">BATT+_SENSE</text>
<text x="172.5" y="60.6">GND</text>
<text x="172.5" y="63.2">GND</text>
<text x="172.5" y="65.7">GND</text>
<text x="172.5" y="68.2">GND</text>
<text x="172.5" y="70.8">GND</text>
<text x="252.7" y="70.8">VBUS</text>
<text x="172.5" y="73.3">GND</text>
<text x="172.5" y="75.9">GND</text>
<text x="135.9" y="78.4">SCA_Display</text>
<text x="135.9" y="80.9">SCL_Display</text>
<text x="172.5" y="83.5">GND</text>
<text x="172.5" y="78.4">GND</text>
<text x="172.5" y="80.9">GND</text>
<text x="172.5" y="86">GND</text>
<text x="228.6" y="86">EXT_5V_SENSE</text>
<text x="172.5" y="93.6">GND</text>
<text x="98.8" y="101.3">GND</text>
<text x="172.5" y="96.2">GND</text>
<text x="172.7" y="101.3">RX0_MCU</text>
<text x="122.9" y="103.8">GND</text>
<text x="135.9" y="103.8">PIEZO</text>
<text x="135.9" y="106.3">D_ESD-</text>
<text x="173" y="103.8">TX0_MCU</text>
<text x="135.9" y="108.9">D_ESD+</text>
<text x="252" y="112.7">PIEZO</text>
<text x="253.7" y="115.2">GND</text>
<text x="135.9" y="121.6">EXT_5V_SENSE</text>
<text x="148.5" y="121.7">29</text>
<text x="107.7" y="127.9">GND</text>
<text x="250.2" y="127.9">GND</text>
<text x="250.2" y="133">SCL_Display</text>
<text x="250.2" y="135.5">SCA_Display</text>
<text x="251.5" y="149.5">TX0_MCU</text>
<text x="251.5" y="152.1">RX0_MCU</text>
<text x="29.2" y="166">D-</text>
<text x="71.1" y="166">D_ESD-</text>
<text x="29.2" y="173.6">GND</text>
<text x="90.1" y="173.6">VBUS</text>
<text x="106.7" y="173.6">GND</text>
<text x="151.1" y="173.6">GND</text>
<text x="106.7" y="176.2">VBUS</text>
<text x="106.7" y="178.7">GND</text>
<text x="163.8" y="178.7">D+</text>
<text x="163.8" y="176.2">GND</text>
<text x="29.2" y="181.3">D+</text>
<text x="71.1" y="181.3">D_ESD+</text>
<text x="106.7" y="183.8">D-</text>
<text x="106.7" y="181.3">D+</text>
<text x="163.8" y="181.3">D-</text>
<text x="163.8" y="186.3">VBUS</text>
</g>
<g font-size="1.8" fill="#006464">
<text x="19.3" y="35.2">10nf</text>
<text x="19.9" y="33.8" transform="rotate(-90 19.9 33.8)">2</text>
<text x="19.9" y="31.1" transform="rotate(-90 19.9 31.1)">1</text>
<text x="20.2" y="30.1">C1</text>
<text x="26.3" y="33.8" transform="rotate(-90 26.3 33.8)">1</text>
<text x="26.3" y="31.1" transform="rotate(-90 26.3 31.1)">2</text>
<text x="27.9" y="30.1">C4</text>
<text x="27.9" y="35.2">100nf</text>
<text x="35.2" y="33.8" transform="rotate(-90 35.2 33.8)">1</text>
<text x="35.2" y="31.1" transform="rotate(-90 35.2 31.1)">2</text>
<text x="36.2" y="30.1">C6</text>
<text x="36.2" y="34.5">100nf</text>
<text x="44" y="33.8" transform="rotate(-90 44 33.8)">1</text>
<text x="44" y="31.1" transform="rotate(-90 44 31.1)">2</text>
<text x="45.1" y="30.1">C8</text>
<text x="45.1" y="34.5">100nf</text>
<text x="55.5" y="32.5" transform="rotate(-90 55.5 32.5)">1</text>
<text x="55.9" y="34.5">22uF</text>
<text x="56.5" y="30.7">C9</text>
<text x="261.2" y="33.7" transform="rotate(-90 261.2 33.7)">1</text>
<text x="262.9" y="33.9">R12</text>
<text x="247" y="40.2">R10</text>
<text x="261.2" y="36.3" transform="rotate(-90 261.2 36.3)">2</text>
<text x="262.9" y="36.4">19.6k</text>
<text x="248.2" y="42.8">0</text>
<text x="151.6" y="51.7">GND</text>
<text x="164.3" y="51.7">GND</text>
<text x="261.2" y="51.6" transform="rotate(-90 261.2 51.6)">2</text>
<text x="261.2" y="48.9" transform="rotate(-90 261.2 48.9)">1</text>
<text x="262.9" y="49.1">R13</text>
<text x="262.9" y="51.7">19.6k</text>
<text x="273.9" y="52.8" transform="rotate(-90 273.9 52.8)">1</text>
<text x="273.9" y="50.2" transform="rotate(-90 273.9 50.2)">2</text>
<text x="275" y="49.1">C11</text>
<text x="275.6" y="53.6">100nf</text>
<text x="151.6" y="54.2">GND</text>
<text x="151.6" y="56.7">3V3</text>
<text x="151.6" y="59.3">IO0</text>
<text x="164.3" y="54.2">GND</text>
<text x="164.3" y="56.7">GND</text>
<text x="164.3" y="59.3">GND</text>
<text x="43.2" y="61.8">R3</text>
<text x="43.2" y="64.4">10K</text>
<text x="107.5" y="64.1" transform="rotate(-90 107.5 64.1)">10k</text>
<text x="110.1" y="63.6" transform="rotate(-90 110.1 63.6)">R5</text>
<text x="113.9" y="64.1" transform="rotate(-90 113.9 64.1)">10k</text>
<text x="116.4" y="63.6" transform="rotate(-90 116.4 63.6)">R7</text>
<text x="151.6" y="61.8">IO1</text>
<text x="151.6" y="64.4">IO2</text>
<text x="164.3" y="61.8">GND</text>
<text x="164.3" y="64.4">GND</text>
<text x="151.6" y="66.9">IO3</text>
<text x="151.6" y="69.4">IO4</text>
<text x="151.6" y="72">IO5</text>
<text x="164.3" y="66.9">GND</text>
<text x="164.3" y="69.4">GND</text>
<text x="164.3" y="72">GND</text>
<text x="21.2" y="75.6" transform="rotate(-90 21.2 75.6)">2</text>
<text x="22.9" y="74.5">C2</text>
<text x="22.9" y="77.1">100nf</text>
<text x="33.7" y="74.5">C5</text>
<text x="34.3" y="77.1">1u</text>
<text x="41.5" y="75.6" transform="rotate(-90 41.5 75.6)">2</text>
<text x="41.9" y="75.8">SW1</text>
<text x="151.6" y="74.5">IO6</text>
<text x="151.6" y="77.1">IO7</text>
<text x="164.3" y="74.5">GND</text>
<text x="164.3" y="77.1">GND</text>
<text x="21.2" y="78.2" transform="rotate(-90 21.2 78.2)">1</text>
<text x="41.5" y="78.2" transform="rotate(-90 41.5 78.2)">1</text>
<text x="41.9" y="78.3">RST</text>
<text x="118.7" y="78.3">R56</text>
<text x="118.7" y="80.9">R57</text>
<text x="123.9" y="79.6">10k</text>
<text x="123.9" y="82.1">10k</text>
<text x="151.6" y="79.6">IO8</text>
<text x="151.6" y="82.1">IO9</text>
<text x="164.3" y="79.6">GND</text>
<text x="164.3" y="82.1">GND</text>
<text x="261.2" y="80.8" transform="rotate(-90 261.2 80.8)">2</text>
<text x="261.2" y="78.1" transform="rotate(-90 261.2 78.1)">1</text>
<text x="262.9" y="80.9">12k</text>
<text x="262.9" y="78.3">R15</text>
<text x="151.6" y="84.7">IO10</text>
<text x="151.6" y="87.2">IO11</text>
<text x="151.6" y="89.8">IO12</text>
<text x="164.3" y="84.7">GND</text>
<text x="164.3" y="87.2">GND</text>
<text x="165.7" y="89.8">EN</text>
<text x="247" y="84.7">R11</text>
<text x="248.2" y="87.2">0</text>
<text x="151.6" y="92.3">IO13</text>
<text x="151.6" y="94.8">IO14</text>
<text x="163.8" y="92.3">IO46</text>
<text x="164.3" y="94.8">GND</text>
<text x="261.2" y="93.4" transform="rotate(-90 261.2 93.4)">1</text>
<text x="262.9" y="93.6">R16</text>
<text x="273.9" y="94.6" transform="rotate(-90 273.9 94.6)">2</text>
<text x="275" y="93.6">C12</text>
<text x="151.6" y="97.4">IO15</text>
<text x="151.6" y="99.9">IO16</text>
<text x="163.8" y="99.9">IO45</text>
<text x="164.3" y="97.4">GND</text>
<text x="261.2" y="96" transform="rotate(-90 261.2 96)">2</text>
<text x="262.9" y="96.1">19.1k</text>
<text x="273.9" y="97.3" transform="rotate(-90 273.9 97.3)">1</text>
<text x="275.6" y="98">100nf</text>
<text x="45.7" y="106.3">R4</text>
<text x="106" y="102.5">300</text>
<text x="106.6" y="105">R6</text>
<text x="115.7" y="106.3">LED1</text>
<text x="117.1" y="102.5">+--</text>
<text x="130.1" y="107.5">R58</text>
<text x="130.6" y="105">2M</text>
<text x="151.6" y="102.5">IO17</text>
<text x="151.6" y="105">IO18</text>
<text x="151.6" y="107.5">IO19</text>
<text x="163.2" y="102.5">RXD0</text>
<text x="163.5" y="105">TXD0</text>
<text x="163.8" y="107.5">IO42</text>
<text x="45.7" y="108.8">10K</text>
<text x="112" y="108.8">onboard</text>
<text x="120.8" y="108.8">LED</text>
<text x="151.6" y="110.1">IO20</text>
<text x="151.6" y="112.6">IO21</text>
<text x="163.8" y="110.1">IO41</text>
<text x="163.8" y="112.6">IO40</text>
<text x="249.9" y="108.8">Piezo</text>
<text x="251.6" y="110.1">TP6</text>
<text x="263.4" y="113.9">1</text>
<text x="267.6" y="112.4" transform="rotate(-90 267.6 112.4)">4</text>
<text x="270.5" y="113.9">Piezo</text>
<text x="23.5" y="119">C3</text>
<text x="36.2" y="119">C7</text>
<text x="151.6" y="115.2">IO26</text>
<text x="151.6" y="117.7">IO47</text>
<text x="163.8" y="115.2">IO39</text>
<text x="163.8" y="117.7">IO38</text>
<text x="263.4" y="116.4">2</text>
<text x="267.6" y="117.6" transform="rotate(-90 267.6 117.6)">3</text>
<text x="270.5" y="116.4">J6</text>
<text x="22.5" y="122.7" transform="rotate(-90 22.5 122.7)">1</text>
<text x="22.5" y="120" transform="rotate(-90 22.5 120)">2</text>
<text x="24.1" y="121.5">100nf</text>
<text x="36.8" y="121.5">1u</text>
<text x="44" y="122.7" transform="rotate(-90 44 122.7)">1</text>
<text x="44" y="120" transform="rotate(-90 44 120)">2</text>
<text x="44.5" y="120.2">SW2</text>
<text x="44.5" y="122.8">BOOT</text>
<text x="112.6" y="123.7" transform="rotate(-90 112.6 123.7)">10k</text>
<text x="115.2" y="123.3" transform="rotate(-90 115.2 123.3)">R8</text>
<text x="151.6" y="120.2">IO33</text>
<text x="151.6" y="122.8">IO34</text>
<text x="151.6" y="125.3">IO48</text>
<text x="163.8" y="120.2">IO37</text>
<text x="163.8" y="122.8">IO36</text>
<text x="163.8" y="125.3">IO35</text>
<text x="158.6" y="130.4">U1</text>
<text x="264.7" y="129.1">1</text>
<text x="264.7" y="131.7">2</text>
<text x="270.5" y="131.7">J5</text>
<text x="157.9" y="132.9">MCU</text>
<text x="264.7" y="134.2">3</text>
<text x="264.7" y="136.8">4</text>
<text x="270.5" y="134.2">OLED Display</text>
<text x="268" y="152">J3</text>
<text x="268" y="154.5">Flash</text>
<text x="274.2" y="154.5">TX/RX</text>
<text x="43.8" y="159.6">USBLC6-2SC6</text>
<text x="49.5" y="157.1">D1</text>
<text x="39.9" y="167.2">1</text>
<text x="60.3" y="167.2">6</text>
<text x="39.9" y="174.9">2</text>
<text x="60.3" y="174.9">5</text>
<text x="89.8" y="179.7" transform="rotate(-90 89.8 179.7)">2</text>
<text x="90.8" y="178.7">C10</text>
<text x="112.4" y="178.7">R54</text>
<text x="117.6" y="179.9">5k1</text>
<text x="128.8" y="177.4">VBUS</text>
<text x="128.8" y="179.9">CC1</text>
<text x="139.3" y="174.6" transform="rotate(-90 139.3 174.6)">EP</text>
<text x="141.6" y="177.4">CC2</text>
<text x="142.5" y="179.9">D+</text>
<text x="153.1" y="177.4">5k1</text>
<text x="158.1" y="176.1">R55</text>
<text x="39.9" y="182.5">3</text>
<text x="60.3" y="182.5">4</text>
<text x="89.8" y="182.4" transform="rotate(-90 89.8 182.4)">1</text>
<text x="91.4" y="183.1">100nf</text>
<text x="128.8" y="182.5">D+</text>
<text x="128.8" y="185">D-</text>
<text x="140.3" y="185">SBU2</text>
<text x="142.5" y="182.5">D-</text>
<text x="128.8" y="187.6">SBU1</text>
<text x="135.2" y="191.4">USB</text>
<text x="140.4" y="187.6">VBUS</text>
</g>
<g font-size="1.8" fill="#f00">
<text x="233.2" y="65.6">stato</text>
<text x="239.1" y="65.6">collegato</text>
<text x="249.1" y="65.6">ad</text>
<text x="252.6" y="65.6">un</text>
<text x="256.1" y="65.6">pin</text>
<text x="260.1" y="65.6">dell'ESP32</text>
<text x="271.5" y="65.6">senza</text>
<text x="278.1" y="65.6">ADC.</text>
<text x="231.3" y="67.7">Considerarlo</text>
<text x="244.4" y="67.7">come</text>
<text x="250.6" y="67.7">un</text>
<text x="254.1" y="67.7">input</text>
<text x="260" y="67.7">digitale</text>
</g>
<g font-size="1.8" fill="#0000c2">
<text x="112.6" y="88.6" transform="rotate(-90 112.6 88.6)">default</text>
<text x="112.6" y="92.8" transform="rotate(-90 112.6 92.8)">SPI</text>
</g>
<text font-size="1.8" fill="#009600" x="88.9" y="186.3">GND</text>
</svg>
